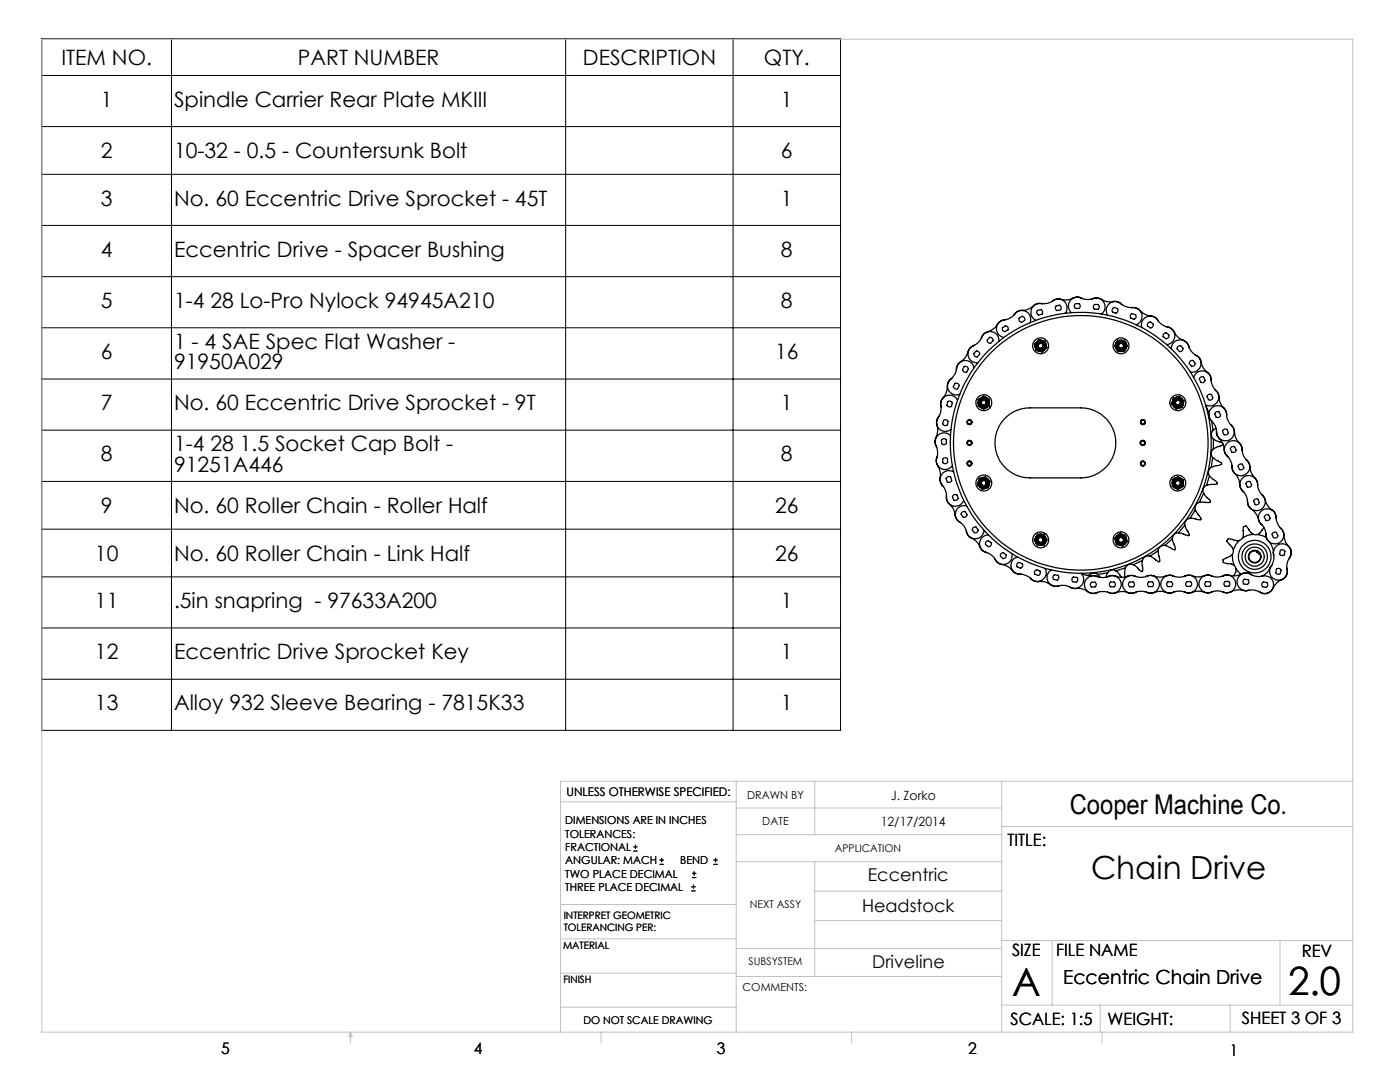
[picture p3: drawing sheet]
<svg xmlns="http://www.w3.org/2000/svg" width="279mm" height="216mm" viewBox="0 0 279 216" stroke-linecap="round" stroke-linejoin="round" font-family="sans-serif">
<g fill="none" stroke="#000" stroke-width=".2">
<path d="M8.3 7.7h159.4v138h-159.4zM8.3 15.1h159.4M34.2 7.7v138M112.9 7.7v138M146.3 7.7v138M8.3 25.3h159.4M8.3 34.8h159.4M8.3 45h159.4M8.3 55.2h159.4M8.3 65.4h159.4M8.3 75.6h159.4M8.3 85.8h159.4"/>
<path d="M8.3 96.1h159.4M8.3 105.6h159.4M8.3 115.1h159.4M8.3 125.3h159.4M8.3 135.5h159.4M126.4 169.8h.8M126.4 169h.8M126.8 168.6v.8M131.6 172.5h.9M131.6 171.6h.9M132 171.2v.8M138 177.8h.8"/>
<path d="M138 177h.8M138.1 175.1h.9M138.1 174.3h.9M138.4 176.5v.8M138.5 173.9v.8M142.4 172.5h.8M142.4 171.6h.8M142.8 171.2v.8"/>
</g>
<g fill="none" stroke="#c0c0c0" stroke-width=".2">
<path d="M8.4 7.8h261.6v198.2h-261.6zM111.9 160h35M146.9 155.9v50.1M162.6 155.9v10.6M199.9 155.9v50.1M270 155.9h-158.1v50.1M146.9 166.5h53M146.9 161.2h53M146.9 171.9h53M162.6 171.9v22.9M162.6 177.8h37.3M199.9 164.9h70.1"/>
<path d="M111.9 194.2h35M111.9 187.3h35M111.9 180.5h35M146.9 189.3h53M146.9 194.8h53M162.6 183.7h37.3M199.9 187.7h70.1M210 187.7v12.9M255.4 187.7v12.9M70 206v2.1M70 206l.3 .8h-.7zM111.9 201h35"/>
<path d="M119.9 206v2.1M170 206v2.1M199.9 200.6h70.1M219.6 200.6v5.4M220 206v2.1M245.5 200.6v5.4"/>
</g>
<g fill="none" stroke="#000" stroke-width=".25">
<path d="M216 59.6a2.12 2.12 0 0 0-2.4 .1l-1.3 .1a2.33 2.33 0 0 0-2.4 .3M217.9 59.7a2.12 2.12 0 0 1 2.4 .3l1.2 .3a2.04 2.04 0 0 1 2.4 .5M190 75.5a2.03 2.03 0 0 0-1 2.2 5.2 5.2 0 0 1-1.2 2.3l-.1 .4 .1 .8M190.6 76.5a.59 .59 0 0 1 .9 .4l-.4 .7a.59 .59 0 0 1-.8-.5zM191.1 79.8a1.79 1.79 0 0 0-2.3-.8 1.79 1.79 0 0 0-1 2.2 3.5 3.5 0 0 1-.7 2.4 1.74 1.74 0 0 0 .5 2.2 1.74 1.74 0 0 0 2.2-.1M192.4 73.2a.59 .59 0 0 1 .9 .4l-.4 .6a.57 .57 0 0 1-.8-.4zM194.4 73.4a1.8 1.8 0 0 0-2-1.5 1.8 1.8 0 0 0-1.5 1.9 3.8 3.8 0 0 1-1.4 2.1 1.78 1.78 0 0 0-.1 2.2 1.78 1.78 0 0 0 2.2 .6M194.5 68.9a2.12 2.12 0 0 0-1.5 1.9 5.1 5.1 0 0 1-1.8 1.8l-.3 1.2M194.8 70a.61 .61 0 0 1 .7 .7l-.5 .5a.61 .61 0 0 1-.7-.6zM196.9 79.4a1.11 1.11 0 0 0-1.7 .9 1.11 1.11 0 0 0 1.7 1M196.9 79.4a1.12 1.12 0 0 1 0 1.9M196.9 79.4l-.5-.3-1.2 .6v1.3l1.2 .6 .5-.3"/>
<path d="M196.9 79.4l.5 .3v1.3l-.5 .3M197.5 67.3a.61 .61 0 0 1 .7 .7l-.5 .5a.61 .61 0 0 1-.7-.7zM199.4 68.1a1.79 1.79 0 0 0-1.5-1.9 1.79 1.79 0 0 0-2.1 1.3 3.5 3.5 0 0 1-1.9 1.7 1.78 1.78 0 0 0-.6 2.1 1.78 1.78 0 0 0 1.9 1.1M200.1 65.4l.6-.4a.55 .55 0 0 1 .5 .8l-.6 .4a.55 .55 0 0 1-.5-.8zM200.7 63.8a2.17 2.17 0 0 0-2 1.4 4.9 4.9 0 0 1-2.2 1.3l-.5 .6-.1 .4M203.4 63.5l.6-.4a.59 .59 0 0 1 .5 .9l-.6 .3a.59 .59 0 0 1-.5-.8zM205.6 64.4a1.78 1.78 0 0 0-.9-2.3 1.78 1.78 0 0 0-2.3 .8 3.4 3.4 0 0 1-2.3 1 1.77 1.77 0 0 0-1.2 1.8 1.77 1.77 0 0 0 1.4 1.6M206.6 69.3l.2 .4 .6 .4M206.6 69.3l.2 .6 .6 .2M206.9 62.1l.8-.3a.6 .6 0 0 1 .3 .9l-.7 .2-.4-.4zM207.3 69.4l.4 .1 .4-.2-.1 .2M208 67.9a1.09 1.09 0 0 0-1.4 1.4"/>
<path d="M208 67.9l.6 .4 .1 .4M208 67.9l-.6-.1-1 .9 .2 .6M208 67.9l.6 .2 .1 .6M208 60.6a2.25 2.25 0 0 0-2.3 .8 5.1 5.1 0 0 1-2.5 .7l-.8 .8M208.5 69.8a1.02 1.02 0 0 1-1.1 .3M208.5 69.8l-.5 .4-.6-.1M208.7 68.7v.7l-.2 .4M208.7 68.7l.2 .7-.4 .4M210.6 61.2l.8-.3a.59 .59 0 0 1 .3 .9l-.7 .2-.4-.4zM212.6 62.5a1.78 1.78 0 0 0-.3-2.4 1.78 1.78 0 0 0-2.4 .1 5 5 0 0 1-2.9 .4 1.77 1.77 0 0 0-1.3 1.6 1.77 1.77 0 0 0 1.1 1.7M213.8 62.4a1.79 1.79 0 0 1-.2-2.4 1.79 1.79 0 0 1 2.4-.4 3.6 3.6 0 0 0 2.5-.1 1.77 1.77 0 0 1 1.9 1.1 1.77 1.77 0 0 1-.6 2.1M214.5 60.8l.2-.2h.7a.61 .61 0 0 1-.1 1l-.7-.1-.2-.5z"/>
<path d="M218.4 60.8h.8a.59 .59 0 0 1-.1 .9h-.7l-.2-.4zM221.1 62.9a1.8 1.8 0 0 1 .4-2.4 1.8 1.8 0 0 1 2.4 .3 3.3 3.3 0 0 0 2.5 .6 1.77 1.77 0 0 1 1.5 1.5 1.77 1.77 0 0 1-1.1 1.9M222.1 61.5l.3-.2 .6 .3a.57 .57 0 0 1-.3 .9l-.7-.3zM222.7 68.4a1.15 1.15 0 0 1 2 0M222.7 68.4a1.12 1.12 0 0 0 1 1.7 1.12 1.12 0 0 0 1-1.7M222.7 68.4l.4-.5h1.3l.3 .5M222.7 68.4l-.3 .6 .7 1.1h1.3l.6-1.1-.3-.6M223.2 69l.2 .4 .4 .1h-.2M225.6 62.8l.4-.2 .6 .2a.58 .58 0 0 1-.3 .9l-.6-.2zM225.7 61.4a2.31 2.31 0 0 1 2.3 1 5.4 5.4 0 0 0 2.4 .9l.3 .1 .5 .7M227.9 65.4a1.79 1.79 0 0 1 1.1-2.2 1.79 1.79 0 0 1 2.2 .9 4.7 4.7 0 0 0 2.5 1.4 1.77 1.77 0 0 1 .7 2 1.77 1.77 0 0 1-1.6 1.3M229.1 64.5l.5-.3 .5 .4a.63 .63 0 0 1-.5 .8l-.6-.4z"/>
<path d="M232.2 66.6l.5-.2 .6 .4a.58 .58 0 0 1-.6 .8l-.6-.4zM232.8 65.2a2.17 2.17 0 0 1 1.8 1.6l.9 .8a2.17 2.17 0 0 1 1.8 1.7M233.8 69.6a1.79 1.79 0 0 1 1.6-1.8 1.79 1.79 0 0 1 1.9 1.6 4.8 4.8 0 0 0 2 2 1.77 1.77 0 0 1 .1 2 1.77 1.77 0 0 1-1.8 .8M234.7 79.9l-.2 .4 .2 .5-.1-.2M235.1 69.1l.6-.1 .4 .5a.58 .58 0 0 1-.7 .6l-.5-.5zM235.8 79.6a1.05 1.05 0 0 1 .3 1M235.8 79.6a1.1 1.1 0 0 0-1.8 .4M235.8 79.6l.5 .4-.2 .6M235.8 79.6l-.4-.5-1.3 .3-.1 .6M237.5 72.1l.2-.1 .4-.1 .4 .6a.61 .61 0 0 1-.7 .6l-.5-.6zM238.2 75.3a1.79 1.79 0 0 1 2.1-1.3 1.79 1.79 0 0 1 1.4 2 4.6 4.6 0 0 0 1.4 2.6 1.78 1.78 0 0 1-.5 2 1.78 1.78 0 0 1-2 .2M238.5 70.8a2.1 2.1 0 0 1 1.4 2l.6 1.1a2.32 2.32 0 0 1 1.2 2.1"/>
<path d="M239.6 75.3l.5-.1 .4 .7a.56 .56 0 0 1-.9 .4l-.2-.7zM241 78.8l.5-.2 .3 .1 .2 .7a.56 .56 0 0 1-.8 .4l-.3-.7zM242.5 77.8l.1 .1a2.23 2.23 0 0 1 .7 1.9 4.8 4.8 0 0 0 1.4 2.2l.1 1M187 91.1a2.22 2.22 0 0 0 .4 2.4l.3 1.2a2.34 2.34 0 0 0 .5 2.4M187.4 83.1a2.16 2.16 0 0 0-.3 2.4 5.5 5.5 0 0 1-.5 2.5l.1 .8 .2 .4M187.9 87.8a.58 .58 0 0 1 .9-.1l.1 .7a.58 .58 0 0 1-1 .1zM188.3 91.4l.4-.1 .4 .2v.8a.58 .58 0 0 1-.9 0l-.1-.7zM188.3 83.9a.57 .57 0 0 1 .9 .2l-.1 .7a.6 .6 0 0 1-1-.2zM188.9 98.9a2.17 2.17 0 0 0 1 2.2l.4 .5a5.4 5.4 0 0 0 1 2.5l.4 .2M188.9 95.2l.4-.1 .4 .1 .2 .6a.57 .57 0 0 1-.8 .4l-.3-.7zM189.1 80.2a.61 .61 0 0 1 .9 .2l-.1 .7a.61 .61 0 0 1-.9-.2zM189.7 87a1.77 1.77 0 0 0-2.4-.2 1.77 1.77 0 0 0-.4 2.4 5.1 5.1 0 0 1 0 2.9 1.78 1.78 0 0 0 1.3 1.5 1.78 1.78 0 0 0 1.9-.6"/>
<path d="M190.2 98.8l.4-.1 .4 .1 .2 .6a.67 .67 0 0 1-.9 .4l-.2-.7zM190.3 94.2a1.79 1.79 0 0 0-2.4 .5 1.79 1.79 0 0 0 .4 2.4 3.6 3.6 0 0 1 .6 2.4 1.77 1.77 0 0 0 1.6 1.5 1.77 1.77 0 0 0 1.8-1.2M195.5 97.2a1.05 1.05 0 0 0 1.1 .3M195.5 97.2l.5 .4 .6-.1M196 95.3a1.1 1.1 0 0 0-.5 1.9M196 95.3a1.1 1.1 0 0 1 1.4 1.4M196 95.3l-.6 .2-.3 1.2 .4 .5M196 95.3l.7-.2 .9 1-.2 .6M196.8 96.1l-.1-.1 .2 .2-.2 .6M196.9 80.5v-.2l-.1 .3-.5 .3M197.4 96.7l-.2 .3-.6 .5M197.4 96.7l-.2 .6-.6 .2"/>
<path d="M200.5 83.5a7 7 0 0 1 5-2.1h10.2a7 7 0 0 1 7 7 7 7 0 0 1-7 7h-10.2a7 7 0 0 1-6.4-4.3 7 7 0 0 1 1.4-7.6zM228.1 87.9a.49 .49 0 0 1 .5 .5 .49 .49 0 0 1-.5 .5M234 80a1.1 1.1 0 0 0 1.3 1.4M234 80l-.2 .7 .9 .9 .6-.2M234.5 95.4a1.11 1.11 0 0 1 1.5 .4 1.11 1.11 0 0 1-.4 1.5M234.5 97.3a.99 .99 0 0 0 1.1 0M234.5 95.4a1.12 1.12 0 0 0 0 1.9M234.5 95.4l-.5 .3v1.3l.5 .3M234.5 95.4l.6-.3 1.1 .6v1.3l-.6 .3M234.5 97.3l.6 .4 .5-.4M235.1 95.8l-.5 .3v.3l-.1-.1M236.1 80.6l-.4 .6-.4 .2"/>
<path d="M236.1 80.6l-.1 .6-.7 .2M240.2 98.4l1.2 1.3 .1 .5-.4 .1-1.7-.1M240.2 98.4l-.8 1.8M240.7 81.1a5 5 0 0 1 .7 2.4l.6 .7M240.8 96.8a1.12 1.12 0 0 0-.6 1.6M241.4 94.9l1.6 1.4-.1 .3-2.1 .2M241.4 94.9l-.6 1.9M241.6 81.7a1.79 1.79 0 0 1 2.1-.6 1.79 1.79 0 0 1 1.1 1.9 5 5 0 0 0 1.4 2.5 1.78 1.78 0 0 1-1.4 2.4 1.78 1.78 0 0 1-2-2 3.6 3.6 0 0 0-1.2-2.2l-.3-1zM241.7 93.2a1.22 1.22 0 0 0-.3 1.7M241.8 84l.3 1.9M242 91.3l1.8 1.2v.2l-.4 .1-1.7 .4M242 91.3l-.3 1.9"/>
<path d="M242.1 85.9a1.15 1.15 0 0 0 .1 1.7M242.1 89.6a1.24 1.24 0 0 0-.1 1.7M242.2 87.6l.5 .3 1.3 .5M242.2 87.6l-.1 2M242.6 82.2h.7l.3 .7a.62 .62 0 0 1-.9 .4l-.3-.7zM242.7 85.4l-.6 .5M242.8 86l-.1 .2a5.5 5.5 0 0 0 1.4 2.3l.2 1.2a1.74 1.74 0 0 0 .8 1.5M244.1 88.6l-.3 .3-1.7 .7M244.2 85.7h.7l.2 .6a.6 .6 0 0 1-.8 .4l-.3-.6zM244.9 88.4a1.8 1.8 0 0 1 2.1-.3 1.8 1.8 0 0 1 .9 1.9 3.6 3.6 0 0 0 1.2 2.2 1.76 1.76 0 0 1-1.1 2.7 1.76 1.76 0 0 1-2.1-2 5.1 5.1 0 0 0-1.4-2.5 1.86 1.86 0 0 1 .4-2zM245.6 84.7l.1 .1a2.7 2.7 0 0 1 .8 2 5.3 5.3 0 0 0 1.3 2.2l.1 .9M245.6 89.3l.7-.2 .4 .7a.6 .6 0 0 1-.9 .4l-.3-.7z"/>
<path d="M245.9 92.9v.2a2.39 2.39 0 0 0 .9 1.8l.5 .9a2.87 2.87 0 0 0 .9 2.3M247.2 92.8l.3-.2h.4l.3 .7a.65 .65 0 0 1-.8 .4l-.3-.7zM248 95.3a1.8 1.8 0 0 1 2.1-.2 1.8 1.8 0 0 1 .9 1.8 4.6 4.6 0 0 0 1.4 2.5 1.78 1.78 0 0 1-1.5 2.5 1.78 1.78 0 0 1-1.9-2 4.6 4.6 0 0 0-1.4-2.6 1.74 1.74 0 0 1 .4-2zM248.7 91.7l.4 .4 .3 .6a3.8 3.8 0 0 0 1.3 2.9l.3 .7v.6M248.7 96.3l.3-.2h.4l.4 .7a.6 .6 0 0 1-.9 .4l-.3-.7zM249 99.9a2.18 2.18 0 0 0 1.3 2.1 5.1 5.1 0 0 1 1.1 2.3l.5 .5M250.4 99.7l.5-.1 .4 .7a.56 .56 0 0 1-.8 .3l-.3-.6zM251.8 98.6l.6 .8a3.7 3.7 0 0 0 1.8 2.6l.4 .6 .1 .9M191.9 102.3l.3-.2h.4l.4 .6a.58 .58 0 0 1-.8 .5l-.4-.6zM192.8 105.9a2.15 2.15 0 0 0 1.7 1.8 5.1 5.1 0 0 1 1.5 2.1l1 .5M192.9 100.9a1.79 1.79 0 0 0-2.2 1.2 1.79 1.79 0 0 0 1 2.2 4.1 4.1 0 0 1 1.3 2.2 1.76 1.76 0 0 0 2 1 1.76 1.76 0 0 0 1.4-1.7M194.2 105.3l.6-.1 .4 .6a.58 .58 0 0 1-.7 .5l-.5-.6z"/>
<path d="M196.8 108.1l.5-.2 .5 .4a.58 .58 0 0 1-.6 .8l-.5-.4zM197.2 106.8a1.79 1.79 0 0 0-1.7 1.6 1.79 1.79 0 0 0 1.6 1.9 3.5 3.5 0 0 1 1.8 1.7 1.78 1.78 0 0 0 2.1 .4 1.78 1.78 0 0 0 1-1.9M198.5 111.5a2.14 2.14 0 0 0 2.1 1.3l1 .6a2.21 2.21 0 0 0 2.2 1.2M199.8 110.5l.4-.2 .6 .4a.61 .61 0 0 1-.6 .8l-.5-.5zM203 111.1a1.78 1.78 0 0 0-1.2 2.1 1.78 1.78 0 0 0 2 1.4 3.8 3.8 0 0 1 2.3 1.1 1.77 1.77 0 0 0 2.1-.2 1.77 1.77 0 0 0 .4-2.1M203.1 112.4l.3-.2 .6 .3a.61 .61 0 0 1-.3 .9l-.7-.3-.1-.4zM205.6 115.3a2.25 2.25 0 0 0 2.3 .7 5.6 5.6 0 0 1 2.4 1l1.2-.2M206.6 113.9l.3-.2 .6 .2a.61 .61 0 0 1-.3 .9l-.7-.2zM206.7 108.3a1.09 1.09 0 0 0 1.9 0M206.7 108.3a1.1 1.1 0 0 1 1-1.7 1.1 1.1 0 0 1 .9 1.7M206.7 108.3l-.3-.6 .6-1.1h1.3l.7 1.1-.4 .6M206.7 108.3l.3 .5h1.3l.3-.5"/>
<path d="M207.8 107.2h-.2l.4 .1 .2 .5M209.8 113.7a1.78 1.78 0 0 0-.6 2.4 1.78 1.78 0 0 0 2.3 .7 5 5 0 0 1 2.8 .6 1.76 1.76 0 0 0 1.8-1 1.76 1.76 0 0 0-.3-2M210.4 114.7l.7 .1a.61 .61 0 0 1-.1 .9l-.7-.1a.61 .61 0 0 1 .1-.9zM213.4 117.1l.6 .3a5.6 5.6 0 0 1 2.6 .3 2.13 2.13 0 0 0 2.5 .5M214 115.3l.2-.2 .7 .1a.61 .61 0 0 1-.1 1l-.7-.1-.2-.4zM215.9 114.4a4.8 4.8 0 0 0 2.8 .5l.4 .2M216.9 115.5a2.06 2.06 0 0 1 2.6-.3 5.6 5.6 0 0 0 2.5-.3 1.78 1.78 0 0 1 1.7 2.3 1.78 1.78 0 0 1-2.7 .9 4.9 4.9 0 0 0-2.8 .3 1.76 1.76 0 0 1-1.6-1 1.76 1.76 0 0 1 .3-1.9zM216.9 114.8h.5M217.4 114.8l-.1 .1M217.8 116.2h.7a.58 .58 0 0 1 0 .9h-.7a.58 .58 0 0 1 0-.9zM219.1 114.6a1.2 1.2 0 0 0-1.7 .2M219.1 114.6l.4 .6"/>
<path d="M221.1 118.1l.2 .2a2.96 2.96 0 0 0 2.3-.3l.9 .1 1 .3h.7l.6-.3M221.1 114.3l-.3 .9M221.1 114.3l-2 .3M221.5 116.2l.9-.1a.58 .58 0 0 1 0 1l-.9-.1-.1-.2zM222.6 108l.3 .5 .5 .3M222.6 108l.2 .6 .6 .2M222.7 113.9a1.14 1.14 0 0 0-1.6 .4M222.7 113.9l1.1 1.3M222.9 106.9l-.3 .6v.5M222.9 106.9l-.4 .5 .1 .6M223.4 107.3l-.1 .1 .3-.2 .5 .2M224 106.6a1.14 1.14 0 0 0-1.1 .3"/>
<path d="M224 106.6a1.05 1.05 0 0 1 .8 .9M224 106.6l-.6-.1-.5 .4M224 106.6l.6 .2 .2 .7M224.5 115.4a2.12 2.12 0 0 1 2.6-.3 5.6 5.6 0 0 0 2.6-.3 1.78 1.78 0 0 1 1.6 2.3 1.78 1.78 0 0 1-2.7 1 4.9 4.9 0 0 0-2.8 .3 1.78 1.78 0 0 1-1.6-1.1 1.78 1.78 0 0 1 .3-1.9zM224.6 113.3l-.2 1.8M224.6 113.3l-1.9 .6M224.8 107.5a1.1 1.1 0 0 1-1.4 1.3M224.8 107.5l.2 .6-1 .9-.6-.2M225.5 116.1h.7a.58 .58 0 0 1 0 1h-.7a.58 .58 0 0 1 0-1zM226.2 112.7a1.17 1.17 0 0 0-1.6 .6M226.7 115.1l-.1-.1a2.36 2.36 0 0 0-2.1 .1 5.4 5.4 0 0 1-2.5-.3l-.9 .3M228 111.8l.1 1.8-.1 .3-.2 .2-1.6-1.4"/>
<path d="M228 111.8l-1.8 .9M228.7 115h.1a2.54 2.54 0 0 1 2.1 .1h.9l.9-.2a1.71 1.71 0 0 1 1.7 .1M228.7 118.1l.2 .1a2.96 2.96 0 0 0 2.3-.2h.6a3.2 3.2 0 0 0 2.6 .1M229.3 116.1h.7a.58 .58 0 0 1 0 1h-.7a.58 .58 0 0 1 0-1zM229.5 111a1.18 1.18 0 0 0-1.5 .8M231.1 109.9l.4 1.7v.4l-.2 .1-1.8-1.1M231.1 109.9l-1.6 1.1M232.1 115.4a2.12 2.12 0 0 1 2.6-.3 5.6 5.6 0 0 0 2.6-.3 1.78 1.78 0 0 1 1.6 2.3 1.78 1.78 0 0 1-2.6 1 4.9 4.9 0 0 0-2.9 .2 1.78 1.78 0 0 1-1.6-1 1.78 1.78 0 0 1 .3-1.9zM232.5 108.8a1.21 1.21 0 0 0-1.4 1.1M233 116.2l.8-.1a.58 .58 0 0 1 0 1l-.8-.2-.2-.2zM234 107.5l.5 1.7v.4h-.4l-1.6-.8M234 107.5l-1.5 1.3"/>
<path d="M235.2 106.3a1.27 1.27 0 0 0-1.2 1.2M236.3 115l.5-.2h.8a3.7 3.7 0 0 0 3.1 0h.7l.6 .2M236.5 104.8l.8 2h-.4l-1.7-.5M236.5 104.8l-1.3 1.5M236.8 116.2l.8-.1a.58 .58 0 0 1 0 .9l-.8-.1-.2-.2zM237.5 103.4a1.16 1.16 0 0 0-1 1.4M238.5 101.7l1.2 1.9-.1 .1h-.4l-1.7-.3M238.5 101.7l-1 1.7M239.4 100.2a1.26 1.26 0 0 0-.9 1.5M239.7 115.4a2.12 2.12 0 0 1 2.6-.3 5.6 5.6 0 0 0 2.6-.3 1.78 1.78 0 0 1 1.6 2.3 1.78 1.78 0 0 1-2.6 .9 4.9 4.9 0 0 0-2.9 .3 1.78 1.78 0 0 1-1.6-1.1 1.78 1.78 0 0 1 .3-1.8zM240.6 116.1h.8a.58 .58 0 0 1 0 .9l-.8-.1-.1-.2zM242 118l-.2 .1a2.54 2.54 0 0 1-2-.1h-1.3l-.6 .2a1.78 1.78 0 0 1-1.6-.1"/>
<path d="M244.4 116.1l.8-.1a.58 .58 0 0 1 0 1l-.8-.1-.1-.2zM246 110.6v1.1l.3 1.1M246 110.6l-.5 .4-1.4 .7v.3v.3l1.7 .2 .5 .3M246.1 109.7l-.1 .9M246.3 112.8l.4 .8M246.7 113.6l-.1 .5-.4 .8M246.7 113.6l1 1M247.3 107.8l-.7 .9-.5 1M247.3 107.8l-.4 .1-1.8-.4-.1 .2-.1 .4 1 1.1 .2 .5M247.5 114.8a2.02 2.02 0 0 1 2.6 .1l1.3 .1a2.12 2.12 0 0 1 2.7 1 1.82 1.82 0 0 1-.7 2.1 1.82 1.82 0 0 1-2.2-.1 3.5 3.5 0 0 0-2.5-.1 1.77 1.77 0 0 1-1.7-1.2 1.77 1.77 0 0 1 .5-1.9zM248 107.3l-.7 .5M248.1 115.7l.3-.1 .7 .1a.59 .59 0 0 1-.2 .9l-.7-.1-.2-.4z"/>
<path d="M249.3 117.8l-.8 .1a3.8 3.8 0 0 0-3.1 .3l-.7 .1-.8-.3M249.8 114.7a2.15 2.15 0 0 0-2.6 .1 5.3 5.3 0 0 1-2.6-.1l-.7 .3M250.1 106.6l-1.1 .2-1 .5M250.1 106.6h.9M250.1 106.6l-.4-.3-1-1.3-.6 .1v1.7l-.1 .5M250.4 109.8a1.2 1.2 0 0 0-1.2 1.1 1.2 1.2 0 0 0 1 1.3 1.2 1.2 0 0 0 1.4-.9l-.2-.9M250.4 109.8l.5 .2M250.9 109.9l-.1 .2 .4 .4 .2-.2M251 106.6l1.1 .3 .7 .4M251.7 102a1.81 1.81 0 0 1 2.1-.3 1.81 1.81 0 0 1 .9 1.8 4.6 4.6 0 0 0 1.4 2.6 1.78 1.78 0 0 1-1.5 2.4 1.78 1.78 0 0 1-1.9-2 3.6 3.6 0 0 0-1.2-2.2l-.3-.7a1.67 1.67 0 0 1 .5-1.6zM252 116.2h.8a.59 .59 0 0 1-.1 1l-.7-.1-.2-.5zM252.2 105.3l-.7 1-.5 .3"/>
<path d="M252.4 102.9l.6-.2 .5 .7a.56 .56 0 0 1-.9 .4l-.3-.6zM252.7 106.5v.2a2.49 2.49 0 0 0 .9 1.8 4.2 4.2 0 0 1 .6 2.4M253.8 112.8a3.9 3.9 0 0 1-2.1 2.2M254.1 106.3l.4-.1 .2 .1 .3 .6a.58 .58 0 0 1-.9 .4l-.2-.7zM254.7 113.6a.56 .56 0 0 1 1 .2l-.2 .6a.59 .59 0 0 1-.9-.1zM254.7 108.9a1.8 1.8 0 0 1 2.5 .2 1.8 1.8 0 0 1 0 2.4 4.4 4.4 0 0 0-.3 2.9 1.77 1.77 0 0 1-2.6 1.1 1.77 1.77 0 0 1-.4-2.8 3.8 3.8 0 0 0 .2-2.5l.2-.7zM255.4 105.3l.5 .4 .3 .7a4.3 4.3 0 0 0 1.4 3.2l.1 1.1-.5 .8M255.5 109.8a.56 .56 0 0 1 .9 .2l-.1 .7a.62 .62 0 0 1-.9-.2zM256.8 113.4a2.01 2.01 0 0 1-1.6 2.6l-.8 .8a1.96 1.96 0 0 1-3.2 1.2"/>
<circle cx="207.7" cy="69" r="1.59"/>
<circle cx="207.7" cy="69" r=".5"/>
<circle cx="207.7" cy="69" r=".75"/>
<circle cx="207.7" cy="69" r=".94"/>
<circle cx="207.7" cy="69" r=".55"/>
<circle cx="223.7" cy="69" r=".55"/>
<circle cx="223.7" cy="69" r="1.58"/>
<circle cx="223.7" cy="69" r=".93"/>
<circle cx="223.7" cy="69" r=".75"/>
<circle cx="223.7" cy="69" r=".5"/>
<circle cx="193.5" cy="88.4" r=".38"/>
<circle cx="193.5" cy="92.5" r=".38"/>
<circle cx="193.5" cy="84.2" r=".38"/>
<circle cx="193.5" cy="84.2" r=".48"/>
<circle cx="193.5" cy="92.5" r=".48"/>
<circle cx="193.5" cy="88.3" r=".48"/>
<circle cx="196.3" cy="96.4" r="1.59"/>
<circle cx="196.3" cy="96.4" r=".74"/>
<circle cx="196.3" cy="96.4" r=".55"/>
<circle cx="196.3" cy="80.4" r=".94"/>
<circle cx="196.3" cy="80.3" r=".76"/>
<circle cx="196.3" cy="96.4" r=".5"/>
<circle cx="196.3" cy="80.4" r=".5"/>
<circle cx="196.3" cy="80.3" r="1.59"/>
<circle cx="196.3" cy="96.4" r=".94"/>
<circle cx="196.3" cy="80.4" r=".56"/>
<circle cx="215.7" cy="88.4" r="25.4"/>
<circle cx="215.7" cy="88.4" r="26"/>
<circle cx="228" cy="88.4" r=".38"/>
<circle cx="228" cy="88.4" r=".48"/>
<circle cx="228.1" cy="92.5" r=".39"/>
<circle cx="228.1" cy="84.3" r=".39"/>
<circle cx="228.1" cy="84.2" r=".48"/>
<circle cx="228.1" cy="92.5" r=".48"/>
<circle cx="235" cy="80.3" r=".74"/>
<circle cx="235" cy="80.3" r="1.58"/>
<circle cx="235" cy="80.4" r=".5"/>
<circle cx="235.1" cy="96.4" r=".93"/>
<circle cx="235.1" cy="96.4" r="1.58"/>
<circle cx="235.1" cy="96.4" r=".74"/>
<circle cx="235.1" cy="80.3" r=".94"/>
<circle cx="235.1" cy="96.4" r=".5"/>
<circle cx="235.1" cy="96.4" r=".56"/>
<circle cx="235.1" cy="80.3" r=".55"/>
<circle cx="207.7" cy="107.7" r=".55"/>
<circle cx="207.7" cy="107.7" r="1.6"/>
<circle cx="207.7" cy="107.7" r=".74"/>
<circle cx="207.7" cy="107.7" r=".95"/>
<circle cx="207.7" cy="107.7" r=".49"/>
<circle cx="223.7" cy="107.7" r=".74"/>
<circle cx="223.7" cy="107.7" r="1.58"/>
<circle cx="223.7" cy="107.7" r=".55"/>
<circle cx="223.7" cy="107.7" r=".49"/>
<circle cx="223.7" cy="107.7" r=".93"/>
<circle cx="250.4" cy="111.1" r="2.54"/>
<circle cx="250.4" cy="111.1" r="1.26"/>
<circle cx="250.4" cy="111.1" r="3.3"/>
<circle cx="250.4" cy="111.1" r="1.9"/>
</g>
<g font-size="7.8">
<text x="202" y="198.7">A</text>
<text x="257.1" y="198.6">2.0</text>
</g>
<text font-size="6.3" x="217.7" y="175.5">Chain Drive</text>
<text font-size="5.4" x="213.5" y="162.4">Cooper Machine Co.</text>
<g font-size="4.2">
<text x="12.3" y="12.9">ITEM NO.</text>
<text x="59.4" y="12.9">PART NUMBER</text>
<text x="116.3" y="12.9">DESCRIPTION</text>
<text x="152.5" y="12.9">QTY.</text>
<text x="20.1" y="21.3">1</text>
<text x="34.7" y="21.3">Spindle Carrier Rear Plate MKIII</text>
<text x="155.9" y="21.3">1</text>
<text x="20.1" y="31.5">2</text>
<text x="34.7" y="31.5">10-32 - 0.5 - Countersunk Bolt</text>
<text x="155.9" y="31.5">6</text>
<text x="20.1" y="41">3</text>
<text x="34.7" y="41">No. 60 Eccentric Drive Sprocket - 45T</text>
<text x="155.9" y="41">1</text>
<text x="20.1" y="51.2">4</text>
<text x="34.7" y="51.2">Eccentric Drive - Spacer Bushing</text>
<text x="155.9" y="51.2">8</text>
<text x="20.1" y="61.4">5</text>
<text x="34.7" y="61.4">1-4 28 Lo-Pro Nylock 94945A210</text>
<text x="155.9" y="61.4">8</text>
<text x="20.1" y="71.6">6</text>
<text x="34.7" y="69.6">1 - 4 SAE Spec Flat Washer -</text>
<text x="154.7" y="71.6">16</text>
<text x="34.7" y="73.7">91950A029</text>
<text x="20.1" y="81.9">7</text>
<text x="34.7" y="81.9">No. 60 Eccentric Drive Sprocket - 9T</text>
<text x="155.9" y="81.9">1</text>
<text x="20.1" y="92.1">8</text>
<text x="34.7" y="90">1-4 28 1.5 Socket Cap Bolt -</text>
<text x="34.7" y="94.1">91251A446</text>
<text x="155.9" y="92.1">8</text>
<text x="20.1" y="102.3">9</text>
<text x="34.7" y="102.3">No. 60 Roller Chain - Roller Half</text>
<text x="154.7" y="102.3">26</text>
<text x="18.9" y="111.9">10</text>
<text x="34.7" y="111.9">No. 60 Roller Chain - Link Half</text>
<text x="154.7" y="111.9">26</text>
<text x="18.9" y="121.3">11</text>
<text x="34.7" y="121.3">.5in snapring - 97633A200</text>
<text x="155.9" y="121.3">1</text>
<text x="18.9" y="131.5">12</text>
<text x="34.7" y="131.5">Eccentric Drive Sprocket Key</text>
<text x="155.9" y="131.5">1</text>
<text x="18.9" y="141.8">13</text>
<text x="34.7" y="141.8">Alloy 932 Sleeve Bearing - 7815K33</text>
<text x="155.9" y="141.8">1</text>
</g>
<text font-size="3.9" x="212.2" y="196.3">Eccentric Chain Drive</text>
<g font-size="3.5">
<text x="173.2" y="175.8">Eccentric</text>
<text x="172" y="181.9">Headstock</text>
<text x="174.1" y="193.2">Driveline</text>
</g>
<g font-size="3.4">
<text x="201.1" y="168.8">TITLE:</text>
<text x="202" y="190.8">SIZE</text>
<text x="210.8" y="190.9">FILE NAME</text>
<text x="259.8" y="191">REV</text>
<text x="201.7" y="204.5">SCALE: 1:5</text>
<text x="221" y="204.5">WEIGHT:</text>
<text x="247.8" y="204.4">SHEET 3 OF 3</text>
</g>
<g font-size="3.2">
<text x="44.2" y="210.4">5</text>
<text x="94.6" y="210.3">4</text>
<text x="143.1" y="210.4">3</text>
<text x="193.2" y="210.3">2</text>
<text x="245.4" y="210.6">1</text>
</g>
<g font-size="2.5">
<text x="177.8" y="159.7">J. Zorko</text>
<text x="175.8" y="164.8">12/17/2014</text>
</g>
<text font-size="2.4" x="113.1" y="158.9">UNLESS OTHERWISE SPECIFIED:</text>
<g font-size="2.2">
<text x="149.1" y="159.4">DRAWN BY</text>
<text x="112.8" y="164.5">DIMENSIONS ARE IN INCHES</text>
<text x="112.8" y="167.1">TOLERANCES:</text>
<text x="152.1" y="164.7">DATE</text>
<text x="112.8" y="169.8">FRACTIONAL</text>
<text x="112.8" y="172.5">ANGULAR: MACH</text>
<text x="135.8" y="172.5">BEND</text>
<text x="112.8" y="175.1">TWO PLACE DECIMAL</text>
<text x="112.8" y="177.8">THREE PLACE DECIMAL</text>
<text x="148.2" y="197.8">COMMENTS:</text>
</g>
<g font-size="2.1">
<text x="166.6" y="170">APPLICATION</text>
<text x="149.7" y="181.2">NEXT ASSY</text>
<text x="149.4" y="192.7">SUBSYSTEM</text>
<text x="116.4" y="204.3">DO NOT SCALE DRAWING</text>
</g>
<g font-size="2">
<text x="112.5" y="183.3">INTERPRET GEOMETRIC</text>
<text x="112.5" y="185.9">TOLERANCING PER:</text>
<text x="112.4" y="189.4">MATERIAL</text>
<text x="112.4" y="196.2">FINISH</text>
</g>
</svg>
